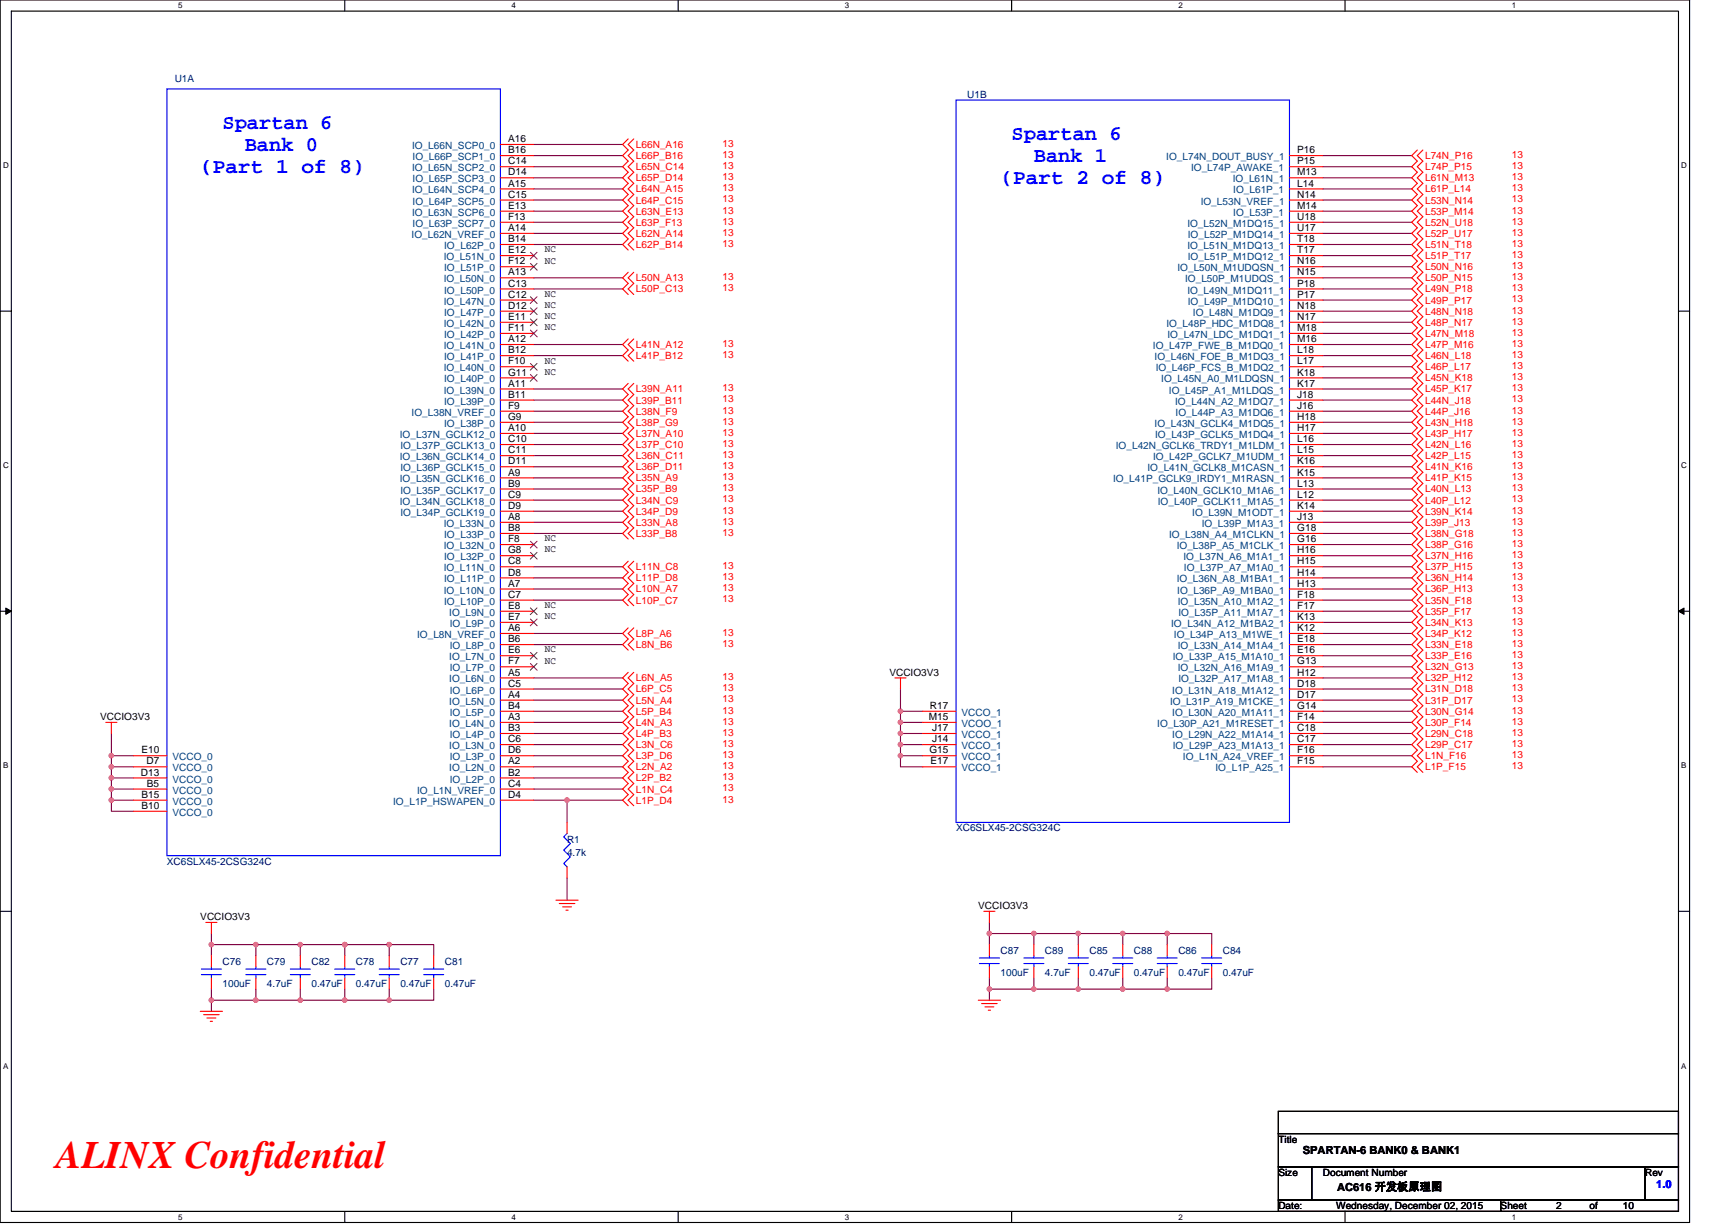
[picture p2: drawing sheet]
<svg xmlns="http://www.w3.org/2000/svg" width="297mm" height="210mm" viewBox="0 0 297 210" stroke-linecap="round" stroke-linejoin="round" font-family="sans-serif">
<path d="M0 0h289.6v209.5h-289.6zM1.9 1.9h285.8v205.7h-285.8z" fill="none" stroke="#000" stroke-width=".19"/>
<g fill="#fff">
<path d="M30.5 .2h.8v1.5h-.8z"/>
<path d="M30.5 207.8h.8v1.6h-.8z"/>
</g>
<path d="M59.1 0v1.9M59.1 207.6v1.9" fill="none" stroke="#000" stroke-width=".19"/>
<g fill="#fff">
<path d="M87.7 .2h.7v1.5h-.7z"/>
<path d="M87.7 207.8h.7v1.6h-.7z"/>
</g>
<path d="M116.2 0v1.9M116.2 207.6v1.9" fill="none" stroke="#000" stroke-width=".19"/>
<g fill="#fff">
<path d="M144.8 .2h.8v1.5h-.8z"/>
<path d="M144.8 207.8h.8v1.6h-.8z"/>
</g>
<path d="M173.4 0v1.9M173.4 207.6v1.9" fill="none" stroke="#000" stroke-width=".19"/>
<g fill="#fff">
<path d="M202 .2h.7v1.5h-.7z"/>
<path d="M202 207.8h.7v1.6h-.7z"/>
</g>
<path d="M230.5 0v1.9M230.5 207.6v1.9" fill="none" stroke="#000" stroke-width=".19"/>
<g fill="#fff">
<path d="M259.1 .2h.8v1.5h-.8z"/>
<path d="M259.1 207.8h.8v1.6h-.8z"/>
<path d="M.5 27.6h1v1.5h-1z"/>
<path d="M288.2 27.6h1v1.5h-1z"/>
<path d="M.5 79.1h1v1.5h-1z"/>
<path d="M288.2 79.1h1v1.5h-1z"/>
</g>
<path d="M0 53.3h1.9M287.7 53.3h1.9" fill="none" stroke="#000" stroke-width=".19"/>
<g fill="#fff">
<path d="M.5 130.5h.9v1.5h-.9z"/>
<path d="M288.2 130.5h.9v1.5h-.9z"/>
</g>
<path d="M0 104.8h1.9M287.7 104.8h1.9" fill="none" stroke="#000" stroke-width=".19"/>
<path d="M1 104.2l.9 .6-.9 .5zM287.7 104.8l.9-.6v1.1z" fill="#000" stroke="#000" stroke-width=".17"/>
<g fill="#fff">
<path d="M.5 181.9h.9v1.6h-.9z"/>
<path d="M288.2 181.9h.9v1.6h-.9z"/>
</g>
<path d="M0 156.2h1.9M287.7 156.2h1.9M219.1 190.5h68.6v3.8h-68.6zM219.1 194.3h68.6v5.7h-68.6zM219.1 200h5.7v5.7h-5.7zM219.1 205.7h38.1v1.9h-38.1zM224.8 200h57.2v5.7h-57.2zM257.2 205.7h30.5v1.9h-30.5zM282 200h5.7v5.7h-5.7z" fill="none" stroke="#000" stroke-width=".19"/>
<g fill="none" stroke="#800040" stroke-width=".19">
<path d="M91.5 28.6h15.2M91.5 30.5h15.2M91.5 34.3h15.2M91.5 24.8h15.2M91.5 26.7h15.2M91.5 32.4h15.2M91.5 36.2h15.2M91.5 38.1h15.2M226.7 26.7h15.3M226.7 30.5h15.3M226.7 32.4h15.3M226.7 34.3h15.3"/>
<path d="M226.7 36.2h15.3M226.7 38.1h15.3M226.7 28.6h15.3M91.5 40h15.2M91.5 41.9h15.2M91.5 47.6h15.2M91.5 49.5h15.2M91.5 59.1h15.2M226.7 40h15.3M226.7 43.8h15.3M226.7 45.7h15.3M226.7 47.6h15.3"/>
<path d="M226.7 49.5h15.3M226.7 51.4h15.3M226.7 53.3h15.3M226.7 55.2h15.3M226.7 57.1h15.3M226.7 59.1h15.3M226.7 41.9h15.3M91.5 61h15.2M91.5 66.7h15.2M91.5 68.6h15.2M91.5 70.5h15.2M91.5 72.4h15.2"/>
<path d="M91.5 74.3h15.2M91.5 76.2h15.2M91.5 78.1h15.2M226.7 61h15.3M226.7 62.9h15.3M226.7 68.6h15.3M226.7 70.5h15.3M226.7 72.4h15.3M226.7 74.3h15.3M226.7 76.2h15.3M226.7 78.1h15.3M226.7 66.7h15.3"/>
<path d="M226.7 64.8h15.3M91.5 80h15.2M91.5 81.9h15.2M91.5 83.8h15.2M91.5 85.7h15.2M91.5 87.6h15.2M91.5 89.5h15.2M91.5 91.4h15.2M91.5 97.2h15.2M91.5 99.1h15.2M226.7 81.9h15.3M226.7 83.8h15.3"/>
<path d="M226.7 85.7h15.3M226.7 87.6h15.3M226.7 89.5h15.3M226.7 91.4h15.3M226.7 93.3h15.3M226.7 95.2h15.3M226.7 97.2h15.3M226.7 99.1h15.3M226.7 80h15.3M91.5 118.1h15.2M91.5 101h15.2M91.5 102.9h15.2"/>
<path d="M91.5 108.6h15.2M91.5 110.5h15.2M91.5 116.2h15.2M154.3 118.1v3.8M226.7 101h15.3M226.7 102.9h15.3M226.7 104.8h15.3M226.7 106.7h15.3M226.7 108.6h15.3M226.7 110.5h15.3M226.7 112.4h15.3M226.7 114.3h15.3"/>
<path d="M226.7 116.2h15.3M226.7 118.1h15.3M19.1 125.7v3.8M19.1 131.4v1.9M19.1 135.3v1.9M19.1 129.5h3.8M19.1 129.5v1.9h3.8M19.1 133.3h3.8M19.1 133.3v2h3.8M19.1 137.2h3.8M19.1 137.2v1.9h3.8M91.5 133.3h15.2"/>
<path d="M91.5 120h15.2M91.5 121.9h15.2M91.5 123.8h15.2M91.5 125.7h15.2M91.5 127.6h15.2M91.5 129.5h15.2M91.5 131.4h15.2M91.5 137.2h5.7M91.5 135.3h15.2M97.2 137.2v3.8M97.2 137.2h9.5M154.3 121.9v1.9h3.9"/>
<path d="M154.3 125.7h3.9M154.3 123.8v1.9M154.3 127.6v1.9M154.3 125.7v1.9h3.9M154.3 129.5h3.9M154.3 129.5v1.9h3.9M154.3 121.9h3.9M226.7 121.9h15.3M226.7 123.8h15.3M226.7 129.5h15.3M226.7 131.4h15.3M226.7 125.7h15.3"/>
<path d="M226.7 127.6h15.3M226.7 120h15.3M97.2 150.5v3.8M169.6 158.1v1.9M36.2 161.9h7.7M36.2 171.4h7.7M36.2 161.9v1.9M36.2 171.4v2M36.2 169.5v1.9M36.2 160v1.9M43.9 161.9h7.6v1.9M43.9 171.4h7.6"/>
<path d="M43.9 161.9v1.9M43.9 169.5v1.9M51.5 171.4h7.6M51.5 169.5v1.9M51.5 161.9h7.6M59.1 161.9h7.6M59.1 171.4h7.6M59.1 161.9v1.9M59.1 169.5v1.9M66.7 161.9v1.9M66.7 161.9h7.6v1.9M66.7 169.5v1.9"/>
<path d="M74.3 169.5v1.9h-7.6M169.6 160v1.9M169.6 167.6v1.9M169.6 169.5v2M169.6 169.5h7.6M169.6 160h7.6M177.2 167.6v1.9M177.2 160v1.9M177.2 160h7.6M184.8 160h7.6M184.8 169.5h7.6M184.8 160v1.9"/>
<path d="M184.8 167.6v1.9h-7.6M192.4 169.5h7.7M192.4 167.6v1.9M192.4 160v1.9M192.4 160h7.7M200.1 167.6v1.9M200.1 160v1.9M200.1 160h7.6v1.9M207.7 167.6v1.9h-7.6"/>
</g>
<g fill="#f0f" stroke="#f0f" stroke-width=".19">
<circle cx="154.3" cy="121.9" r=".38"/>
<circle cx="154.3" cy="125.7" r=".38"/>
<circle cx="154.3" cy="123.8" r=".38"/>
<circle cx="154.3" cy="129.5" r=".38"/>
<circle cx="154.3" cy="127.6" r=".38"/>
<circle cx="19.1" cy="129.5" r=".38"/>
<circle cx="19.1" cy="133.3" r=".38"/>
<circle cx="19.1" cy="131.4" r=".38"/>
<circle cx="19.1" cy="137.1" r=".38"/>
<circle cx="19.1" cy="135.2" r=".38"/>
<circle cx="66.7" cy="171.4" r=".38"/>
<circle cx="36.2" cy="161.9" r=".38"/>
<circle cx="59.1" cy="161.9" r=".38"/>
<circle cx="43.8" cy="161.9" r=".38"/>
<circle cx="66.7" cy="161.9" r=".38"/>
<circle cx="51.5" cy="161.9" r=".38"/>
<circle cx="36.2" cy="171.4" r=".38"/>
<circle cx="51.5" cy="171.4" r=".38"/>
<circle cx="43.8" cy="171.4" r=".38"/>
<circle cx="177.2" cy="160" r=".38"/>
<circle cx="177.2" cy="169.5" r=".38"/>
<circle cx="200" cy="169.5" r=".38"/>
<circle cx="200" cy="160" r=".38"/>
<circle cx="192.4" cy="160" r=".38"/>
<circle cx="184.8" cy="160" r=".38"/>
<circle cx="169.6" cy="169.5" r=".38"/>
<circle cx="184.8" cy="169.5" r=".38"/>
<circle cx="59.1" cy="171.4" r=".38"/>
<circle cx="192.4" cy="169.5" r=".38"/>
<circle cx="169.6" cy="160" r=".38"/>
<circle cx="97.2" cy="137.1" r=".38"/>
</g>
<g fill="none" stroke="#f00" stroke-width=".19">
<path d="M85.8 38.1h5.7M85.8 36.2h5.7M85.8 34.3h5.7M85.8 32.4h5.7M85.8 30.5h5.7M85.8 28.6h5.7M85.8 26.7h5.7M85.8 24.8h5.7M107.7 23.8l-1 1 1 .9-1 1 1 .9-1 1 1 .9-1 1 1 .9-1 1 1 .9-1 1 1 .9-1 1 1 .9-1 1 1 1-1 .9 1 1-1 .9 1 1M108.6 23.8l-.9 1 .9 .9-.9 1 .9 .9-.9 1 .9 .9-.9 1 .9 .9-.9 1 .9 .9-.9 1 .9 .9-.9 1 .9 .9-.9 1 .9 1-.9 .9 .9 1-.9 .9 .9 1M221 38.1h5.7M221 36.2h5.7"/>
<path d="M221 34.3h5.7M221 32.4h5.7M221 30.5h5.7M221 28.6h5.7M221 26.7h5.7M242.9 25.7l-.9 1 .9 .9-.9 1 .9 .9-.9 1 .9 .9-.9 1 .9 .9-.9 1 .9 .9-.9 1 .9 .9-.9 1 .9 1-.9 .9 .9 1-.9 .9 .9 1-.9 .9 .9 1-.9 .9 .9 1-.9 .9 .9 1-.9 .9 .9 1-.9 .9 .9 1-.9 .9 .9 1-.9 .9 .9 1-.9 .9 .9 1-.9 1 .9 .9-.9 1 .9 .9-.9 1 .9 .9-.9 1 .9 .9-.9 1 .9 .9-.9 1 .9 .9-.9 1 .9 .9-.9 1 .9 .9-.9 1 .9 .9-.9 1 .9 1-.9 .9 .9 1-.9 .9 .9 1-.9 .9 .9 1-.9 .9 .9 1-.9 .9 .9 1-.9 .9 .9 1-.9 .9 .9 1-.9 .9 .9 1-.9 .9 .9 1-.9 .9 .9 1-.9 1 .9 .9-.9 1 .9 .9-.9 1 .9 .9-.9 1 .9 .9-.9 1 .9 .9-.9 1 .9 .9-.9 1 .9 .9-.9 1 .9 .9-.9 1 .9 .9-.9 1 .9 1-.9 .9 .9 1-.9 .9 .9 1-.9 .9 .9 1-.9 .9 .9 1-.9 .9 .9 1-.9 .9 .9 1-.9 .9 .9 1-.9 .9 .9 1-.9 .9 .9 1M243.9 25.7l-1 1 1 .9-1 1 1 .9-1 1 1 .9-1 1 1 .9-1 1 1 .9-1 1 1 .9-1 1 1 1-1 .9 1 1-1 .9 1 1-1 .9 1 1-1 .9 1 1-1 .9 1 1-1 .9 1 1-1 .9 1 1-1 .9 1 1-1 .9 1 1-1 .9 1 1-1 1 1 .9-1 1 1 .9-1 1 1 .9-1 1 1 .9-1 1 1 .9-1 1 1 .9-1 1 1 .9-1 1 1 .9-1 1 1 .9-1 1 1 1-1 .9 1 1-1 .9 1 1-1 .9 1 1-1 .9 1 1-1 .9 1 1-1 .9 1 1-1 .9 1 1-1 .9 1 1-1 .9 1 1-1 .9 1 1-1 1 1 .9-1 1 1 .9-1 1 1 .9-1 1 1 .9-1 1 1 .9-1 1 1 .9-1 1 1 .9-1 1 1 .9-1 1 1 .9-1 1 1 1-1 .9 1 1-1 .9 1 1-1 .9 1 1-1 .9 1 1-1 .9 1 1-1 .9 1 1-1 .9 1 1-1 .9 1 1-1 .9 1 1M85.8 59.1h5.7M85.8 57.1h5.7M85.8 55.2h5.7M85.8 53.3h5.7M85.8 51.4h5.7"/>
<path d="M85.8 49.5h5.7M85.8 47.6h5.7M85.8 45.7h5.7M85.8 43.8h5.7M85.8 41.9h5.7M85.8 40h5.7M107.7 46.7l-1 .9 1 1-1 .9 1 1M107.7 58.1l-1 1 1 .9-1 1 1 .9M108.6 46.7l-.9 .9 .9 1-.9 .9 .9 1M108.6 58.1l-.9 1 .9 .9-.9 1 .9 .9M221 59.1h5.7M221 57.1h5.7"/>
<path d="M221 55.2h5.7M221 53.3h5.7M221 51.4h5.7M221 49.5h5.7M221 47.6h5.7M221 45.7h5.7M221 43.8h5.7M221 41.9h5.7M221 40h5.7M85.8 78.1h5.7M85.8 76.2h5.7M85.8 74.3h5.7"/>
<path d="M85.8 72.4h5.7M85.8 70.5h5.7M85.8 68.6h5.7M85.8 66.7h5.7M85.8 64.8h5.7M85.8 62.9h5.7M85.8 61h5.7M107.7 65.7l-1 1 1 .9-1 1 1 .9-1 1 1 .9-1 1 1 .9-1 1 1 .9-1 1 1 1-1 .9 1 1-1 .9 1 1-1 .9 1 1-1 .9 1 1-1 .9 1 1-1 .9 1 1-1 .9 1 1-1 .9 1 1M108.6 65.7l-.9 1 .9 .9-.9 1 .9 .9-.9 1 .9 .9-.9 1 .9 .9-.9 1 .9 .9-.9 1 .9 1-.9 .9 .9 1-.9 .9 .9 1-.9 .9 .9 1-.9 .9 .9 1-.9 .9 .9 1-.9 .9 .9 1-.9 .9 .9 1-.9 .9 .9 1M221 78.1h5.7M221 76.2h5.7M221 74.3h5.7"/>
<path d="M221 72.4h5.7M221 70.5h5.7M221 68.6h5.7M221 66.7h5.7M221 64.8h5.7M221 62.9h5.7M221 61h5.7M85.8 99.1h5.7M85.8 97.2h5.7M85.8 95.2h5.7M85.8 93.3h5.7M85.8 91.4h5.7"/>
<path d="M85.8 89.5h5.7M85.8 87.6h5.7M85.8 85.7h5.7M85.8 83.8h5.7M85.8 81.9h5.7M85.8 80h5.7M107.7 96.2l-1 1 1 .9-1 1 1 .9-1 1 1 .9-1 1 1 .9M108.6 96.2l-.9 1 .9 .9-.9 1 .9 .9-.9 1 .9 .9-.9 1 .9 .9M221 99.1h5.7M221 97.2h5.7M221 95.2h5.7M221 93.3h5.7"/>
<path d="M221 91.4h5.7M221 89.5h5.7M221 87.6h5.7M221 85.7h5.7M221 83.8h5.7M221 81.9h5.7M221 80h5.7M85.8 118.1h5.7M85.8 116.2h5.7M85.8 102.9h5.7M85.8 101h5.7M85.8 114.3h5.7"/>
<path d="M85.8 112.4h5.7M85.8 110.5h5.7M85.8 108.6h5.7M85.8 106.7h5.7M85.8 104.8h5.7M107.7 107.6l-1 1 1 .9-1 1 1 .9M107.7 115.3l-1 .9 1 1-1 .9 1 1-1 .9 1 1-1 .9 1 1-1 .9 1 1-1 .9 1 1-1 .9 1 1-1 .9 1 1-1 .9 1 1-1 .9 1 1-1 1 1 .9-1 1 1 .9M108.6 107.6l-.9 1 .9 .9-.9 1 .9 .9M108.6 115.3l-.9 .9 .9 1-.9 .9 .9 1-.9 .9 .9 1-.9 .9 .9 1-.9 .9 .9 1-.9 .9 .9 1-.9 .9 .9 1-.9 .9 .9 1-.9 .9 .9 1-.9 .9 .9 1-.9 1 .9 .9-.9 1 .9 .9M153.4 116.2h1.9M154.3 116.2v1.9M221 118.1h5.7"/>
<path d="M221 116.2h5.7M221 114.3h5.7M221 112.4h5.7M221 110.5h5.7M221 108.6h5.7M221 106.7h5.7M221 104.8h5.7M221 102.9h5.7M221 101h5.7M18.1 123.8h1.9M19.1 123.8v1.9M22.9 139.1h5.7"/>
<path d="M22.9 137.2h5.7M22.9 135.3h5.7M22.9 133.3h5.7M22.9 131.4h5.7M22.9 129.5h5.7M85.8 137.2h5.7M85.8 135.3h5.7M85.8 133.3h5.7M85.8 131.4h5.7M85.8 129.5h5.7M85.8 127.6h5.7M85.8 125.7h5.7"/>
<path d="M85.8 123.8h5.7M85.8 121.9h5.7M85.8 120h5.7M158.2 131.4h5.7M158.2 129.5h5.7M158.2 125.7h5.7M158.2 127.6h5.7M158.2 121.9h5.7M158.2 123.8h5.7M221 131.4h5.7M221 129.5h5.7M221 127.6h5.7"/>
<path d="M221 125.7h5.7M221 123.8h5.7M221 121.9h5.7M221 120h5.7M35.3 158.1h1.9M36.2 158.1v1.9M95.3 154.3h3.8M95.9 154.9h2.6M96.4 155.4h1.6M97 156h.4M97.2 148.6v1.9M97.2 141v1.9"/>
<path d="M168.6 156.2h1.9M169.6 156.2v1.9M34.3 173.4h3.8M34.9 173.9h2.7M35.5 174.5h1.5M36 175.1h.4M36.2 163.8v1.9M36.2 167.6v1.9M43.9 163.8v1.9M43.9 167.6v1.9M51.5 163.8v1.9M51.5 167.6v1.9"/>
<path d="M59.1 163.8v1.9M59.1 167.6v1.9M66.7 163.8v1.9M66.7 167.6v1.9M74.3 163.8v1.9M74.3 167.6v1.9M167.7 171.4h3.8M168.3 172h2.6M168.8 172.6h1.5M169.4 173.2h.4M169.6 161.9v1.9M169.6 165.7v1.9"/>
<path d="M177.2 161.9v1.9M177.2 165.7v1.9M184.8 161.9v1.9M184.8 165.7v1.9M192.4 161.9v1.9M192.4 165.7v1.9M200.1 161.9v1.9M200.1 165.7v1.9M207.7 161.9v1.9M207.7 165.7v1.9"/>
</g>
<g fill="none" stroke="#00f" stroke-width=".19">
<path d="M28.6 15.2h57.2v131.5h-57.2zM163.9 17.1h57.1v123.9h-57.1zM97.2 142.9l-.6 .5 1.2 1.2-1.2 1.1 1.2 1.2-1.2 1.1 .6 .6M34.5 167.1h3.4M34.5 166.1h3.4M36.2 165.7v.4M36.2 167.1v.5M42.1 167.1h3.5M42.1 166.1h3.5M43.9 165.7v.4M43.9 167.1v.5M49.8 167.1h3.4"/>
<path d="M49.8 166.1h3.4M51.5 165.7v.4M51.5 167.1v.5M57.4 167.1h3.4M57.4 166.1h3.4M59.1 165.7v.4M59.1 167.1v.5M65 167.1h3.4M65 166.1h3.4M66.7 165.7v.4M66.7 167.1v.5M72.6 167.1h3.4"/>
<path d="M72.6 166.1h3.4M74.3 165.7v.4M74.3 167.1v.5M167.9 165.2h3.4M167.9 164.2h3.4M169.6 163.8v.4M169.6 165.2v.5M175.5 165.2h3.4M175.5 164.2h3.4M177.2 163.8v.4M177.2 165.2v.5M183.1 165.2h3.4"/>
<path d="M183.1 164.2h3.4M184.8 163.8v.4M184.8 165.2v.5M190.7 165.2h3.5M190.7 164.2h3.5M192.4 163.8v.4M192.4 165.2v.5M198.3 165.2h3.5M198.3 164.2h3.5M200.1 163.8v.4M200.1 165.2v.5M206 165.2h3.4"/>
<path d="M206 164.2h3.4M207.7 163.8v.4M207.7 165.2v.5"/>
</g>
<g fill="none" stroke="#804000" stroke-width=".17">
<path d="M90.9 56.6l1.2 1.1M90.9 54.7l1.2 1.1M90.9 52.8l1.2 1.1M90.9 50.9l1.2 1.1M90.9 45.1l1.2 1.2M90.9 43.2l1.2 1.2M92.1 56.6l-1.2 1.1M92.1 54.7l-1.2 1.1M92.1 52.8l-1.2 1.1M92.1 50.9l-1.2 1.1M92.1 45.1l-1.2 1.2M92.1 43.2l-1.2 1.2"/>
<path d="M90.9 64.2l1.2 1.2M90.9 62.3l1.2 1.2M92.1 64.2l-1.2 1.2M92.1 62.3l-1.2 1.2M90.9 94.7l1.2 1.1M90.9 92.8l1.2 1.1M92.1 94.7l-1.2 1.1M92.1 92.8l-1.2 1.1M90.9 113.7l1.2 1.2M90.9 111.8l1.2 1.2M90.9 106.1l1.2 1.2M90.9 104.2l1.2 1.2"/>
<path d="M92.1 113.7l-1.2 1.2M92.1 111.8l-1.2 1.2M92.1 106.1l-1.2 1.2M92.1 104.2l-1.2 1.2"/>
</g>
<text font-size="6.7" fill="#f00" x="9.6" y="200.3">ALINX Confidential</text>
<g font-size="3.6" fill="#00f">
<text x="38.1" y="22.1">Spartan 6</text>
<text x="173.4" y="24">Spartan 6</text>
<text x="34.3" y="29.7">(Part 1 of 8)</text>
<text x="41.9" y="25.9">Bank 0</text>
<text x="177.2" y="27.8">Bank 1</text>
<text x="171.5" y="31.6">(Part 2 of 8)</text>
</g>
<g font-size="1.9">
<text x="223.3" y="197.8">SPARTAN-6 BANK0 &amp; BANK1</text>
<text x="229.2" y="204.1">AC616 开发板原理图</text>
</g>
<text font-size="1.9" fill="#00f" x="283.9" y="203.7">1.0</text>
<g font-size="1.7" fill="#000080">
<text x="29.9" y="14.1">U1A</text>
<text x="165.8" y="16.8">U1B</text>
<text x="163.9" y="142.5">XC6SLX45-2CSG324C</text>
<text x="28.6" y="148.2">XC6SLX45-2CSG324C</text>
<text x="97.2" y="144.4">R1</text>
<text x="97.2" y="146.7">4.7k</text>
<text x="38.1" y="165.4">C76</text>
<text x="45.8" y="165.4">C79</text>
<text x="53.4" y="165.4">C82</text>
<text x="61" y="165.4">C78</text>
<text x="68.6" y="165.4">C77</text>
<text x="76.2" y="165.4">C81</text>
<text x="171.5" y="163.5">C87</text>
<text x="171.5" y="167.3">100uF</text>
<text x="179.1" y="163.5">C89</text>
<text x="179.1" y="167.3">4.7uF</text>
<text x="186.7" y="163.5">C85</text>
<text x="186.7" y="167.3">0.47uF</text>
<text x="194.3" y="163.5">C88</text>
<text x="194.3" y="167.3">0.47uF</text>
<text x="202" y="163.5">C86</text>
<text x="202" y="167.3">0.47uF</text>
<text x="209.6" y="163.5">C84</text>
<text x="209.6" y="167.3">0.47uF</text>
<text x="38.1" y="169.2">100uF</text>
<text x="45.8" y="169.2">4.7uF</text>
<text x="53.4" y="169.2">0.47uF</text>
<text x="61" y="169.2">0.47uF</text>
<text x="68.6" y="169.2">0.47uF</text>
<text x="76.2" y="169.2">0.47uF</text>
</g>
<g font-size="1.7" fill="#004080">
<text x="70.6" y="29.4">IO_L65N_SCP2_0</text>
<text x="70.6" y="25.5">IO_L66N_SCP0_0</text>
<text x="70.7" y="27.5">IO_L66P_SCP1_0</text>
<text x="199.9" y="27.5">IO_L74N_DOUT_BUSY_1</text>
<text x="204.1" y="29.4">IO_L74P_AWAKE_1</text>
<text x="70.6" y="33.2">IO_L64N_SCP4_0</text>
<text x="70.7" y="35.1">IO_L64P_SCP5_0</text>
<text x="70.7" y="31.3">IO_L65P_SCP3_0</text>
<text x="205.8" y="35.1">IO_L53N_VREF_1</text>
<text x="211.3" y="31.3">IO_L61N_1</text>
<text x="211.4" y="33.2">IO_L61P_1</text>
<text x="70.5" y="40.8">IO_L62N_VREF_0</text>
<text x="70.6" y="37">IO_L63N_SCP6_0</text>
<text x="70.7" y="38.9">IO_L63P_SCP7_0</text>
<text x="203.5" y="38.9">IO_L52N_M1DQ15_1</text>
<text x="203.6" y="40.8">IO_L52P_M1DQ14_1</text>
<text x="211.4" y="37">IO_L53P_1</text>
<text x="76" y="44.6">IO_L51N_0</text>
<text x="76.1" y="46.5">IO_L51P_0</text>
<text x="76.1" y="42.7">IO_L62P_0</text>
<text x="201.8" y="46.5">IO_L50N_M1UDQSN_1</text>
<text x="203.5" y="42.7">IO_L51N_M1DQ13_1</text>
<text x="203.6" y="44.6">IO_L51P_M1DQ12_1</text>
<text x="76" y="52.2">IO_L47N_0</text>
<text x="76" y="48.4">IO_L50N_0</text>
<text x="76.1" y="50.3">IO_L50P_0</text>
<text x="203.1" y="48.4">IO_L50P_M1UDQS_1</text>
<text x="203.5" y="50.3">IO_L49N_M1DQ11_1</text>
<text x="203.6" y="52.2">IO_L49P_M1DQ10_1</text>
<text x="76" y="59.8">IO_L41N_0</text>
<text x="76" y="56">IO_L42N_0</text>
<text x="76.1" y="57.9">IO_L42P_0</text>
<text x="76.1" y="54.1">IO_L47P_0</text>
<text x="197.6" y="59.8">IO_L47P_FWE_B_M1DQ0_1</text>
<text x="199.9" y="56">IO_L48P_HDC_M1DQ8_1</text>
<text x="200.1" y="57.9">IO_L47N_LDC_M1DQ1_1</text>
<text x="204.5" y="54.1">IO_L48N_M1DQ9_1</text>
<text x="76" y="63.6">IO_L40N_0</text>
<text x="76.1" y="65.6">IO_L40P_0</text>
<text x="76.1" y="61.7">IO_L41P_0</text>
<text x="197.9" y="61.7">IO_L46N_FOE_B_M1DQ3_1</text>
<text x="198.1" y="63.6">IO_L46P_FCS_B_M1DQ2_1</text>
<text x="199" y="65.6">IO_L45N_A0_M1LDQSN_1</text>
<text x="70.5" y="71.3">IO_L38N_VREF_0</text>
<text x="76" y="67.5">IO_L39N_0</text>
<text x="76.1" y="69.4">IO_L39P_0</text>
<text x="200.4" y="67.5">IO_L45P_A1_M1LDQS_1</text>
<text x="201.4" y="69.4">IO_L44N_A2_M1DQ7_1</text>
<text x="201.5" y="71.3">IO_L44P_A3_M1DQ6_1</text>
<text x="68.5" y="75.1">IO_L37N_GCLK12_0</text>
<text x="68.6" y="77">IO_L37P_GCLK13_0</text>
<text x="76.1" y="73.2">IO_L38P_0</text>
<text x="191.3" y="77">IO_L42N_GCLK6_TRDY1_M1LDM_1</text>
<text x="197.9" y="73.2">IO_L43N_GCLK4_M1DQ5_1</text>
<text x="198" y="75.1">IO_L43P_GCLK5_M1DQ4_1</text>
<text x="68.5" y="82.7">IO_L35N_GCLK16_0</text>
<text x="68.5" y="78.9">IO_L36N_GCLK14_0</text>
<text x="68.6" y="80.8">IO_L36P_GCLK15_0</text>
<text x="190.8" y="82.7">IO_L41P_GCLK9_IRDY1_M1RASN_1</text>
<text x="196.7" y="80.8">IO_L41N_GCLK8_M1CASN_1</text>
<text x="197.6" y="78.9">IO_L42P_GCLK7_M1UDM_1</text>
<text x="68.5" y="86.5">IO_L34N_GCLK18_0</text>
<text x="68.6" y="88.4">IO_L34P_GCLK19_0</text>
<text x="68.6" y="84.6">IO_L35P_GCLK17_0</text>
<text x="198.4" y="84.6">IO_L40N_GCLK10_M1A6_1</text>
<text x="198.5" y="86.5">IO_L40P_GCLK11_M1A5_1</text>
<text x="204.4" y="88.4">IO_L39N_M1ODT_1</text>
<text x="76" y="94.1">IO_L32N_0</text>
<text x="76" y="90.3">IO_L33N_0</text>
<text x="76.1" y="92.2">IO_L33P_0</text>
<text x="200.4" y="92.2">IO_L38N_A4_M1CLKN_1</text>
<text x="201.7" y="94.1">IO_L38P_A5_M1CLK_1</text>
<text x="206" y="90.3">IO_L39P_M1A3_1</text>
<text x="76" y="101.7">IO_L10N_0</text>
<text x="76" y="97.9">IO_L11N_0</text>
<text x="76.1" y="99.8">IO_L11P_0</text>
<text x="76.1" y="96">IO_L32P_0</text>
<text x="201.7" y="99.8">IO_L36N_A8_M1BA1_1</text>
<text x="201.8" y="101.7">IO_L36P_A9_M1BA0_1</text>
<text x="202.8" y="96">IO_L37N_A6_M1A1_1</text>
<text x="202.9" y="97.9">IO_L37P_A7_M1A0_1</text>
<text x="76.1" y="103.7">IO_L10P_0</text>
<text x="77" y="105.6">IO_L9N_0</text>
<text x="77.1" y="107.5">IO_L9P_0</text>
<text x="200.7" y="107.5">IO_L34N_A12_M1BA2_1</text>
<text x="201.9" y="103.7">IO_L35N_A10_M1A2_1</text>
<text x="202" y="105.6">IO_L35P_A11_M1A7_1</text>
<text x="71.5" y="109.4">IO_L8N_VREF_0</text>
<text x="77" y="113.2">IO_L7N_0</text>
<text x="77.1" y="111.3">IO_L8P_0</text>
<text x="201" y="113.2">IO_L33P_A15_M1A10_1</text>
<text x="201.2" y="109.4">IO_L34P_A13_M1WE_1</text>
<text x="201.9" y="111.3">IO_L33N_A14_M1A4_1</text>
<text x="77" y="117">IO_L6N_0</text>
<text x="77.1" y="118.9">IO_L6P_0</text>
<text x="77.1" y="115.1">IO_L7P_0</text>
<text x="200.9" y="118.9">IO_L31N_A18_M1A12_1</text>
<text x="201.9" y="115.1">IO_L32N_A16_M1A9_1</text>
<text x="202" y="117">IO_L32P_A17_M1A8_1</text>
<text x="77" y="124.6">IO_L4N_0</text>
<text x="77" y="120.8">IO_L5N_0</text>
<text x="77.1" y="122.7">IO_L5P_0</text>
<text x="164.8" y="122.7">VCCO_1</text>
<text x="164.8" y="124.6">VCOO_1</text>
<text x="198.3" y="124.6">IO_L30P_A21_M1RESET_1</text>
<text x="200.6" y="120.8">IO_L31P_A19_M1CKE_1</text>
<text x="200.9" y="122.7">IO_L30N_A20_M1A11_1</text>
<text x="29.6" y="130.3">VCCO_0</text>
<text x="77" y="128.4">IO_L3N_0</text>
<text x="77.1" y="130.3">IO_L3P_0</text>
<text x="77.1" y="126.5">IO_L4P_0</text>
<text x="164.8" y="130.3">VCCO_1</text>
<text x="164.8" y="126.5">VCCO_1</text>
<text x="164.8" y="128.4">VCCO_1</text>
<text x="200.9" y="126.5">IO_L29N_A22_M1A14_1</text>
<text x="201" y="128.4">IO_L29P_A23_M1A13_1</text>
<text x="202.8" y="130.3">IO_L1N_A24_VREF_1</text>
<text x="29.6" y="137.9">VCCO_0</text>
<text x="29.6" y="136">VCCO_0</text>
<text x="29.6" y="134.1">VCCO_0</text>
<text x="29.6" y="132.2">VCCO_0</text>
<text x="67.4" y="137.9">IO_L1P_HSWAPEN_0</text>
<text x="71.5" y="136">IO_L1N_VREF_0</text>
<text x="77" y="132.2">IO_L2N_0</text>
<text x="77.1" y="134.1">IO_L2P_0</text>
<text x="164.8" y="132.2">VCCO_1</text>
<text x="208.3" y="132.2">IO_L1P_A25_1</text>
<text x="29.6" y="139.8">VCCO_0</text>
</g>
<g font-size="1.7">
<text x="87.1" y="26.3">B16</text>
<text x="87.1" y="28.2">C14</text>
<text x="87.1" y="24.4">A16</text>
<text x="222.4" y="28.2">P15</text>
<text x="222.4" y="26.3">P16</text>
<text x="87.1" y="33.9">C15</text>
<text x="87.1" y="30.1">D14</text>
<text x="87.1" y="35.8">E13</text>
<text x="87.1" y="32">A15</text>
<text x="222.4" y="35.8">M14</text>
<text x="222.4" y="32">L14</text>
<text x="222.4" y="33.9">N14</text>
<text x="222.4" y="30.1">M13</text>
<text x="87.1" y="41.5">B14</text>
<text x="87.1" y="37.7">F13</text>
<text x="87.1" y="39.6">A14</text>
<text x="222.4" y="39.6">U17</text>
<text x="222.4" y="41.5">T18</text>
<text x="222.4" y="37.7">U18</text>
<text x="87.1" y="45.3">F12</text>
<text x="87.1" y="47.2">A13</text>
<text x="87.1" y="43.4">E12</text>
<text x="93.4" y="43.3">NC</text>
<text x="93.4" y="45.2">NC</text>
<text x="222.4" y="43.4">T17</text>
<text x="222.4" y="45.3">N16</text>
<text x="222.4" y="47.2">N15</text>
<text x="87.1" y="52.9">D12</text>
<text x="87.1" y="49.1">C13</text>
<text x="87.1" y="51">C12</text>
<text x="93.4" y="52.8">NC</text>
<text x="93.4" y="50.9">NC</text>
<text x="222.4" y="51">P17</text>
<text x="222.4" y="52.9">N18</text>
<text x="222.4" y="49.1">P18</text>
<text x="87.1" y="56.7">F11</text>
<text x="87.1" y="58.7">A12</text>
<text x="87.1" y="54.8">E11</text>
<text x="93.4" y="54.7">NC</text>
<text x="93.4" y="56.6">NC</text>
<text x="222.4" y="56.7">M18</text>
<text x="222.4" y="58.7">M16</text>
<text x="222.4" y="54.8">N17</text>
<text x="87.1" y="64.4">G11</text>
<text x="87.1" y="60.6">B12</text>
<text x="87.1" y="62.5">F10</text>
<text x="93.4" y="62.3">NC</text>
<text x="93.4" y="64.2">NC</text>
<text x="222.4" y="60.6">L18</text>
<text x="222.4" y="64.4">K18</text>
<text x="222.4" y="62.5">L17</text>
<text x="87.1" y="72">G9</text>
<text x="87.1" y="68.2">B11</text>
<text x="87.1" y="70.1">F9</text>
<text x="87.1" y="66.3">A11</text>
<text x="222.4" y="70.1">J16</text>
<text x="222.4" y="72">H18</text>
<text x="222.4" y="68.2">J18</text>
<text x="222.4" y="66.3">K17</text>
<text x="87.1" y="75.8">C10</text>
<text x="87.1" y="77.7">C11</text>
<text x="87.1" y="73.9">A10</text>
<text x="222.4" y="77.7">L15</text>
<text x="222.4" y="75.8">L16</text>
<text x="222.4" y="73.9">H17</text>
<text x="87.1" y="83.4">B9</text>
<text x="87.1" y="79.6">D11</text>
<text x="87.1" y="81.5">A9</text>
<text x="222.4" y="81.5">K15</text>
<text x="222.4" y="79.6">K16</text>
<text x="222.4" y="83.4">L13</text>
<text x="87.1" y="87.2">D9</text>
<text x="87.1" y="89.1">A8</text>
<text x="87.1" y="85.3">C9</text>
<text x="222.4" y="89.1">J13</text>
<text x="222.4" y="85.3">L12</text>
<text x="222.4" y="87.2">K14</text>
<text x="87.1" y="94.8">G8</text>
<text x="87.1" y="91">B8</text>
<text x="87.1" y="92.9">F8</text>
<text x="93.4" y="94.7">NC</text>
<text x="93.4" y="92.8">NC</text>
<text x="222.4" y="91">G18</text>
<text x="222.4" y="92.9">G16</text>
<text x="222.4" y="94.8">H16</text>
<text x="87.1" y="98.7">D8</text>
<text x="87.1" y="100.6">A7</text>
<text x="87.1" y="96.8">C8</text>
<text x="222.4" y="100.6">H13</text>
<text x="222.4" y="96.8">H15</text>
<text x="222.4" y="98.7">H14</text>
<text x="87.1" y="102.5">C7</text>
<text x="87.1" y="104.4">E8</text>
<text x="87.1" y="106.3">E7</text>
<text x="93.4" y="104.2">NC</text>
<text x="93.4" y="106.1">NC</text>
<text x="222.4" y="102.5">F18</text>
<text x="222.4" y="104.4">F17</text>
<text x="222.4" y="106.3">K13</text>
<text x="87.1" y="108.2">A6</text>
<text x="87.1" y="112">E6</text>
<text x="87.1" y="113.9">F7</text>
<text x="87.1" y="110.1">B6</text>
<text x="93.4" y="113.7">NC</text>
<text x="93.4" y="111.8">NC</text>
<text x="222.4" y="113.9">G13</text>
<text x="222.4" y="110.1">E18</text>
<text x="222.4" y="108.2">K12</text>
<text x="222.4" y="112">E16</text>
<text x="87.1" y="119.6">A4</text>
<text x="87.1" y="115.8">A5</text>
<text x="87.1" y="117.7">C5</text>
<text x="152.4" y="115.8">VCCIO3V3</text>
<text x="222.4" y="119.6">D17</text>
<text x="222.4" y="117.7">D18</text>
<text x="222.4" y="115.8">H12</text>
<text x="17.2" y="123.5">VCCIO3V3</text>
<text x="87.1" y="123.4">A3</text>
<text x="87.1" y="125.3">B3</text>
<text x="87.1" y="121.5">B4</text>
<text x="159.2" y="123.4">M15</text>
<text x="159.4" y="121.5">R17</text>
<text x="159.8" y="125.3">J17</text>
<text x="222.4" y="123.4">F14</text>
<text x="222.4" y="125.3">C18</text>
<text x="222.4" y="121.5">G14</text>
<text x="24.2" y="129.1">E10</text>
<text x="25.1" y="131">D7</text>
<text x="87.1" y="131">A2</text>
<text x="87.1" y="127.2">C6</text>
<text x="87.1" y="129.1">D6</text>
<text x="159.3" y="129.1">G15</text>
<text x="159.5" y="131">E17</text>
<text x="159.8" y="127.2">J14</text>
<text x="222.4" y="131">F15</text>
<text x="222.4" y="129.1">F16</text>
<text x="222.4" y="127.2">C17</text>
<text x="24.1" y="132.9">D13</text>
<text x="24.2" y="136.8">B15</text>
<text x="25.2" y="134.9">B5</text>
<text x="87.1" y="134.9">C4</text>
<text x="87.1" y="136.8">D4</text>
<text x="87.1" y="132.9">B2</text>
<text x="24.2" y="138.7">B10</text>
<text x="167.7" y="155.9">VCCIO3V3</text>
<text x="34.3" y="157.8">VCCIO3V3</text>
<text x="219.1" y="195.9">Title</text>
<text x="219.1" y="201.6">Size</text>
<text x="226.7" y="201.6">Document Number</text>
<text x="282" y="201.6">Rev</text>
<text x="219.1" y="207.3">Date:</text>
<text x="229" y="207.3">Wednesday, December 02, 2015</text>
<text x="257.2" y="207.3">Sheet</text>
<text x="266.7" y="207.3">2</text>
<text x="272.5" y="207.3">of</text>
<text x="278.2" y="207.3">10</text>
</g>
<g font-size="1.7" fill="#f00">
<text x="109" y="29.2">L65N_C14</text>
<text x="109" y="27.3">L66P_B16</text>
<text x="109" y="25.4">L66N_A16</text>
<text x="123.9" y="29">13</text>
<text x="123.9" y="27.1">13</text>
<text x="123.9" y="25.2">13</text>
<text x="244.3" y="27.3">L74N_P16</text>
<text x="244.3" y="29.2">L74P_P15</text>
<text x="259.1" y="27.1">13</text>
<text x="259.1" y="29">13</text>
<text x="109" y="34.9">L64P_C15</text>
<text x="109" y="33">L64N_A15</text>
<text x="109" y="31.1">L65P_D14</text>
<text x="123.9" y="34.7">13</text>
<text x="123.9" y="32.8">13</text>
<text x="123.9" y="30.9">13</text>
<text x="244.3" y="31.1">L61N_M13</text>
<text x="244.3" y="33">L61P_L14</text>
<text x="244.3" y="34.9">L53N_N14</text>
<text x="259.1" y="30.9">13</text>
<text x="259.1" y="32.8">13</text>
<text x="259.1" y="34.7">13</text>
<text x="109" y="36.8">L63N_E13</text>
<text x="109" y="38.7">L63P_F13</text>
<text x="109" y="40.6">L62N_A14</text>
<text x="123.9" y="36.6">13</text>
<text x="123.9" y="38.5">13</text>
<text x="123.9" y="40.4">13</text>
<text x="244.3" y="36.8">L53P_M14</text>
<text x="244.3" y="38.7">L52N_U18</text>
<text x="244.3" y="40.6">L52P_U17</text>
<text x="259.1" y="36.6">13</text>
<text x="259.1" y="38.5">13</text>
<text x="259.1" y="40.4">13</text>
<text x="109" y="42.5">L62P_B14</text>
<text x="123.9" y="42.3">13</text>
<text x="244.3" y="42.5">L51N_T18</text>
<text x="244.3" y="44.4">L51P_T17</text>
<text x="244.3" y="46.3">L50N_N16</text>
<text x="259.1" y="42.3">13</text>
<text x="259.1" y="44.2">13</text>
<text x="259.1" y="46.1">13</text>
<text x="109" y="48.2">L50N_A13</text>
<text x="109" y="50.1">L50P_C13</text>
<text x="123.9" y="48">13</text>
<text x="123.9" y="49.9">13</text>
<text x="244.3" y="48.2">L50P_N15</text>
<text x="244.3" y="50.1">L49N_P18</text>
<text x="244.3" y="52">L49P_P17</text>
<text x="244.3" y="53.9">L48N_N18</text>
<text x="259.1" y="48">13</text>
<text x="259.1" y="49.9">13</text>
<text x="259.1" y="51.8">13</text>
<text x="259.1" y="53.7">13</text>
<text x="109" y="59.6">L41N_A12</text>
<text x="123.9" y="59.5">13</text>
<text x="244.3" y="55.8">L48P_N17</text>
<text x="244.3" y="57.7">L47N_M18</text>
<text x="244.3" y="59.6">L47P_M16</text>
<text x="259.1" y="55.6">13</text>
<text x="259.1" y="57.6">13</text>
<text x="259.1" y="59.5">13</text>
<text x="109" y="61.6">L41P_B12</text>
<text x="123.9" y="61.4">13</text>
<text x="244.3" y="61.6">L46N_L18</text>
<text x="244.3" y="63.5">L46P_L17</text>
<text x="244.3" y="65.4">L45N_K18</text>
<text x="259.1" y="61.4">13</text>
<text x="259.1" y="63.3">13</text>
<text x="259.1" y="65.2">13</text>
<text x="109" y="67.3">L39N_A11</text>
<text x="109" y="69.2">L39P_B11</text>
<text x="109" y="71.1">L38N_F9</text>
<text x="123.9" y="67.1">13</text>
<text x="123.9" y="69">13</text>
<text x="123.9" y="70.9">13</text>
<text x="244.3" y="67.3">L45P_K17</text>
<text x="244.3" y="69.2">L44N_J18</text>
<text x="244.3" y="71.1">L44P_J16</text>
<text x="259.1" y="67.1">13</text>
<text x="259.1" y="69">13</text>
<text x="259.1" y="70.9">13</text>
<text x="109" y="73">L38P_G9</text>
<text x="109" y="74.9">L37N_A10</text>
<text x="109" y="76.8">L37P_C10</text>
<text x="123.9" y="72.8">13</text>
<text x="123.9" y="74.7">13</text>
<text x="123.9" y="76.6">13</text>
<text x="244.3" y="73">L43N_H18</text>
<text x="244.3" y="74.9">L43P_H17</text>
<text x="244.3" y="76.8">L42N_L16</text>
<text x="259.1" y="72.8">13</text>
<text x="259.1" y="74.7">13</text>
<text x="259.1" y="76.6">13</text>
<text x="109" y="78.7">L36N_C11</text>
<text x="109" y="80.6">L36P_D11</text>
<text x="109" y="82.5">L35N_A9</text>
<text x="123.9" y="78.5">13</text>
<text x="123.9" y="80.4">13</text>
<text x="123.9" y="82.3">13</text>
<text x="244.3" y="78.7">L42P_L15</text>
<text x="244.3" y="80.6">L41N_K16</text>
<text x="244.3" y="82.5">L41P_K15</text>
<text x="259.1" y="78.5">13</text>
<text x="259.1" y="80.4">13</text>
<text x="259.1" y="82.3">13</text>
<text x="109" y="84.4">L35P_B9</text>
<text x="109" y="86.3">L34N_C9</text>
<text x="109" y="88.2">L34P_D9</text>
<text x="123.9" y="84.2">13</text>
<text x="123.9" y="86.1">13</text>
<text x="123.9" y="88">13</text>
<text x="123.9" y="89.9">13</text>
<text x="244.3" y="84.4">L40N_L13</text>
<text x="244.3" y="86.3">L40P_L12</text>
<text x="244.3" y="88.2">L39N_K14</text>
<text x="259.1" y="84.2">13</text>
<text x="259.1" y="86.1">13</text>
<text x="259.1" y="88">13</text>
<text x="259.1" y="89.9">13</text>
<text x="109" y="90.1">L33N_A8</text>
<text x="109" y="92">L33P_B8</text>
<text x="123.9" y="91.8">13</text>
<text x="244.3" y="90.1">L39P_J13</text>
<text x="244.3" y="92">L38N_G18</text>
<text x="244.3" y="93.9">L38P_G16</text>
<text x="244.3" y="95.8">L37N_H16</text>
<text x="259.1" y="91.8">13</text>
<text x="259.1" y="93.7">13</text>
<text x="259.1" y="95.7">13</text>
<text x="109" y="97.7">L11N_C8</text>
<text x="109" y="99.7">L11P_D8</text>
<text x="109" y="101.6">L10N_A7</text>
<text x="123.9" y="97.6">13</text>
<text x="123.9" y="99.5">13</text>
<text x="123.9" y="101.4">13</text>
<text x="244.3" y="97.7">L37P_H15</text>
<text x="244.3" y="99.7">L36N_H14</text>
<text x="244.3" y="101.6">L36P_H13</text>
<text x="259.1" y="97.6">13</text>
<text x="259.1" y="99.5">13</text>
<text x="259.1" y="101.4">13</text>
<text x="109" y="103.5">L10P_C7</text>
<text x="123.9" y="103.3">13</text>
<text x="244.3" y="103.5">L35N_F18</text>
<text x="244.3" y="105.4">L35P_F17</text>
<text x="244.3" y="107.3">L34N_K13</text>
<text x="259.1" y="103.3">13</text>
<text x="259.1" y="105.2">13</text>
<text x="259.1" y="107.1">13</text>
<text x="109" y="109.2">L8P_A6</text>
<text x="109" y="111.1">L8N_B6</text>
<text x="123.9" y="109">13</text>
<text x="123.9" y="110.9">13</text>
<text x="244.3" y="109.2">L34P_K12</text>
<text x="244.3" y="111.1">L33N_E18</text>
<text x="244.3" y="113">L33P_E16</text>
<text x="259.1" y="109">13</text>
<text x="259.1" y="110.9">13</text>
<text x="259.1" y="112.8">13</text>
<text x="109" y="118.7">L6P_C5</text>
<text x="109" y="116.8">L6N_A5</text>
<text x="123.9" y="118.5">13</text>
<text x="123.9" y="116.6">13</text>
<text x="244.3" y="114.9">L32N_G13</text>
<text x="244.3" y="116.8">L32P_H12</text>
<text x="244.3" y="118.7">L31N_D18</text>
<text x="259.1" y="114.7">13</text>
<text x="259.1" y="116.6">13</text>
<text x="259.1" y="118.5">13</text>
<text x="109" y="120.6">L5N_A4</text>
<text x="109" y="122.5">L5P_B4</text>
<text x="109" y="124.4">L4N_A3</text>
<text x="123.9" y="120.4">13</text>
<text x="123.9" y="122.3">13</text>
<text x="123.9" y="124.2">13</text>
<text x="244.3" y="120.6">L31P_D17</text>
<text x="244.3" y="122.5">L30N_G14</text>
<text x="244.3" y="124.4">L30P_F14</text>
<text x="259.1" y="120.4">13</text>
<text x="259.1" y="122.3">13</text>
<text x="259.1" y="124.2">13</text>
<text x="109" y="126.3">L4P_B3</text>
<text x="109" y="128.2">L3N_C6</text>
<text x="109" y="130.1">L3P_D6</text>
<text x="123.9" y="126.1">13</text>
<text x="123.9" y="128">13</text>
<text x="123.9" y="129.9">13</text>
<text x="123.9" y="131.8">13</text>
<text x="244.3" y="126.3">L29N_C18</text>
<text x="244.3" y="128.2">L29P_C17</text>
<text x="244.3" y="130.1">L1N_F16</text>
<text x="259.1" y="126.1">13</text>
<text x="259.1" y="128">13</text>
<text x="259.1" y="129.9">13</text>
<text x="259.1" y="131.8">13</text>
<text x="109" y="132">L2N_A2</text>
<text x="109" y="133.9">L2P_B2</text>
<text x="109" y="135.8">L1N_C4</text>
<text x="109" y="137.8">L1P_D4</text>
<text x="123.9" y="133.8">13</text>
<text x="123.9" y="135.7">13</text>
<text x="123.9" y="137.6">13</text>
<text x="244.3" y="132">L1P_F15</text>
</g>
<g font-size="1.4">
<text x="30.5" y="1.4">5</text>
<text x="87.7" y="1.4">4</text>
<text x="144.8" y="1.4">3</text>
<text x="202" y="1.4">2</text>
<text x="259.1" y="1.4">1</text>
<text x=".5" y="28.9">D</text>
<text x="288.2" y="28.9">D</text>
<text x=".5" y="80.3">C</text>
<text x="288.2" y="80.3">C</text>
<text x=".5" y="131.7">B</text>
<text x="288.2" y="131.7">B</text>
<text x=".5" y="183.2">A</text>
<text x="288.2" y="183.2">A</text>
<text x="30.5" y="209.1">5</text>
<text x="87.7" y="209.1">4</text>
<text x="144.8" y="209.1">3</text>
<text x="202" y="209.1">2</text>
<text x="259.1" y="209.1">1</text>
</g>
</svg>
